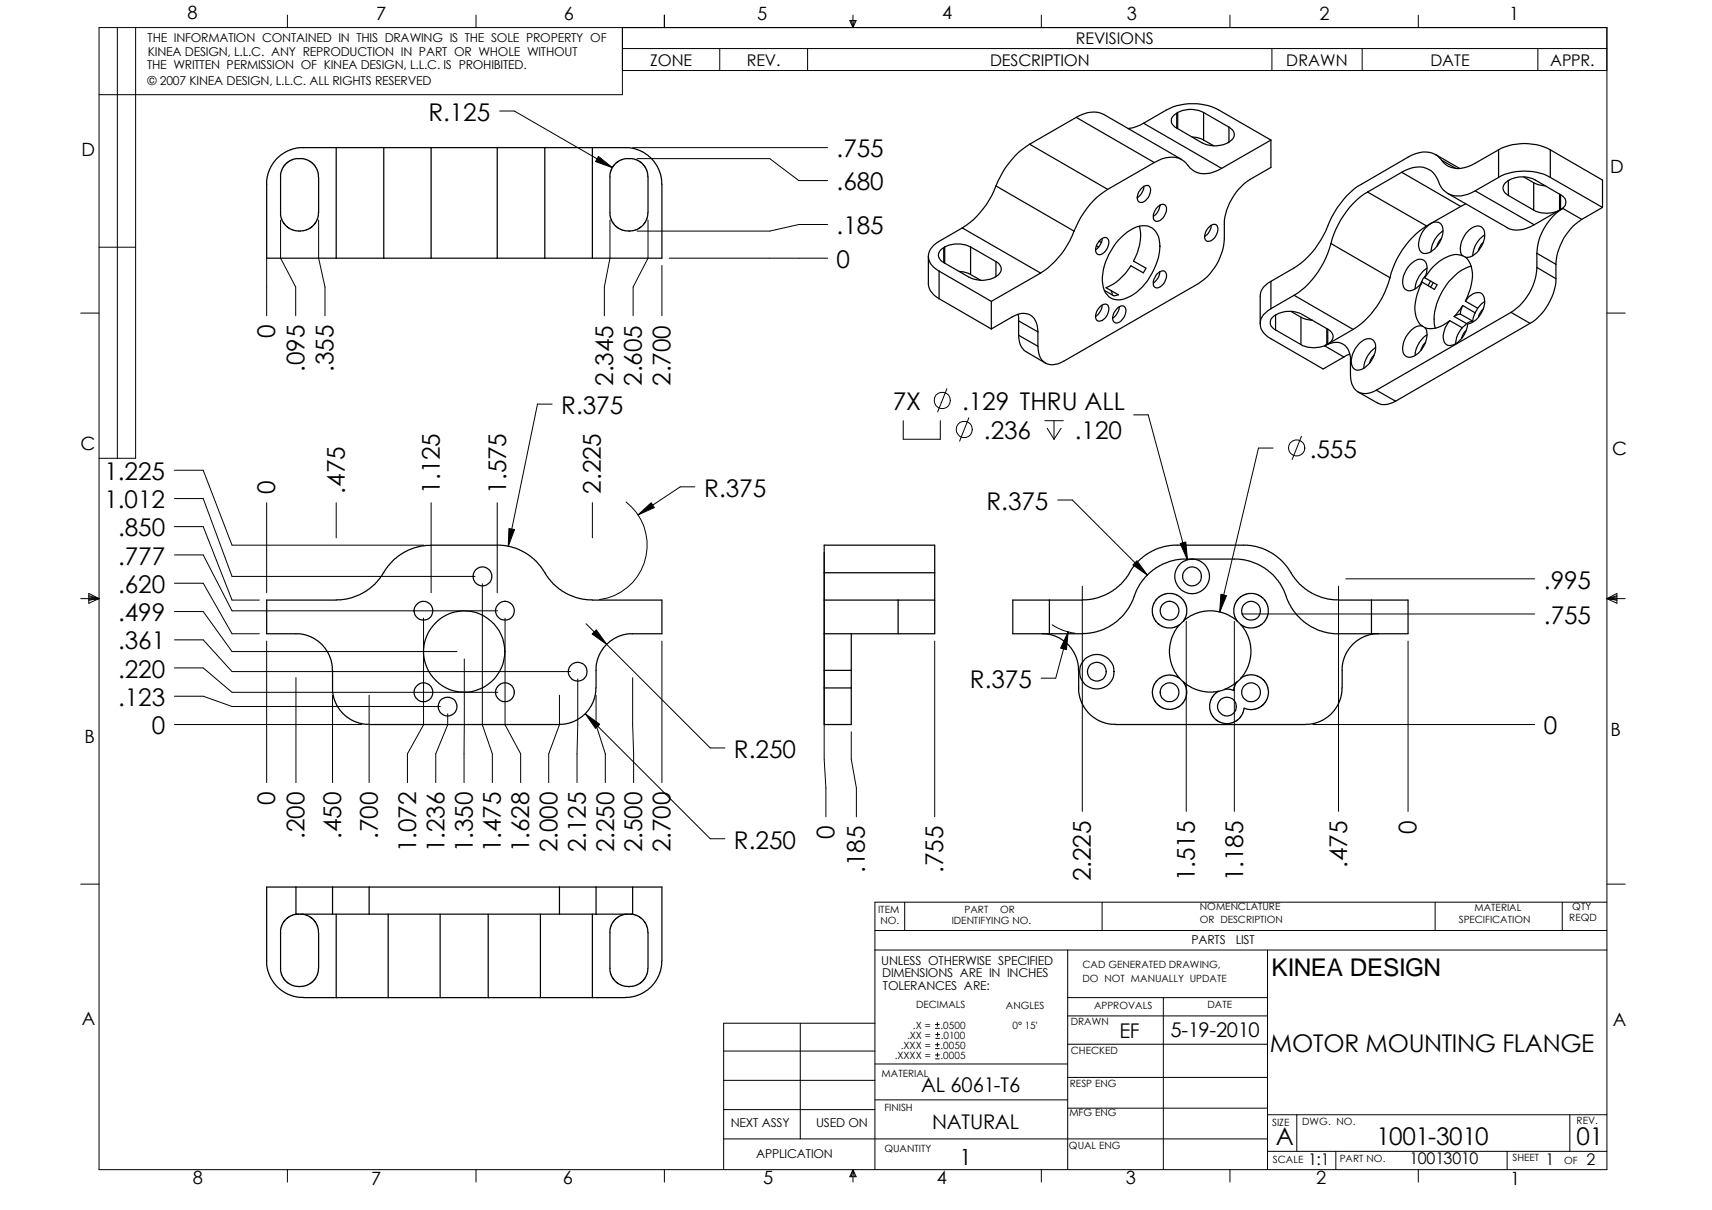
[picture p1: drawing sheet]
<svg xmlns="http://www.w3.org/2000/svg" width="297mm" height="210mm" viewBox="0 0 297 210" stroke-linecap="round" stroke-linejoin="round" font-family="sans-serif">
<g fill="none" stroke="#000" stroke-width=".17">
<path d="M17.2 4.8h261.6v198.1h-261.6zM20.4 4.8v74.7M23.5 4.8v74.7h-6.3M49.9 2.6v2.2M82.6 2.6v2.2M86.7 19.3h2.5l17.1 9.8M108 4.8v11.6h-90.8M108 12.2h170.8M108 8.4h170.8M115.3 2.6v2.2M124.9 8.4v3.8M140.1 8.4v3.8"/>
<path d="M147.4 3.6h1.1l-.5 1.2zM147.7 3.6l.3 1.2M148 2.6v2.2M148.2 3.6l-.2 1.2M180.7 2.6v2.2M213.4 2.6v2.2M220.7 8.4v3.8M236.3 8.4v3.8M246.1 2.6v2.2M266.8 8.4v3.8M48.7 38.2v6.6l2.6 5v5M55.3 38.2v6.6l1.1 5v5"/>
<path d="M103.8 27.1l2.5 2-3-1.1zM105.8 38.2v6.6l-.9 5v5M109.8 25.6h33.8M110.5 27.5h23.1l5 3.8h5M112.4 38.2v6.6l-2.5 5v5M143.6 38.9h-5l-5 1.2h-23.1M14 54.3h3.2M17.2 42.9h6.3M46.3 44.8v10M114.8 46.1v8.7M116.1 44.8h27.5M278.8 54.3h3.2"/>
<path d="M95.8 70.1h-2.5l-5.1 24.7M156.7 73v3.2h6.4v-3.2M164.3 67.4l-1.6 4.1M168.1 72.5l-1.6 4M181.3 73h3.2M181.7 74.3l1.2 1.9M182.9 73v3.2M184.1 74.3l-1.2 1.9M196.7 72h2.5l6.8 25.1M220.9 77.7h-2.5l-6.8 28.5M225.8 75.7l-1.6 4M30.3 96.3h5l5 9.7h46.1"/>
<path d="M30.3 91.4h5l5 12.7h4.7M30.3 86.5h5l5 13.5h42.1M30.3 81.6h5l5 13h33.2M46.3 87.2v15.6M58.3 87.2v6.1M74.8 87.2v15.6M86.3 87.2v15.6M88.3 91.7l1 .2-1.1 2.9zM102.8 87.2v6.1M108.6 87.1a9.5 9.5 0 0 1 3.3 10 9.5 9.5 0 0 1-7.9 6.9M110.7 89.3l2.3-2.1 .5 .9zM120.6 84.5h-2.6l-7.3 4.8"/>
<path d="M143 95.8v35.9l.3 5v5M183.5 86.7h2.6l13 13.1M196.6 98l.7-.7 1.8 2.5zM204.8 94.3l.9-.3 .3 3.1zM14 103.8h3.2M15.4 103.5l1.8 .3M15.4 103.3l1.8 .5M15.4 103l1.8 .8-1.8 .8zM17.2 103.8l-1.8 .3M30.3 115.9h5l5 4.2h46.1M30.3 111h5l5 5.5h58.7M30.3 106.1h5l5 6.9h39"/>
<path d="M30.3 101.2h5l5 8.7h4.7M46.3 111.2v24.6M51.3 117.6v18.2M73.5 107.2v18.5l-2.8 5.1v5M80.6 114.3l-.1 21.5M83.7 101.3v24.4l1.7 5.1v5M87.6 107.2v18.5l2.7 5.1v5M100.2 117.8l-.1 18M101.7 108.2l21.5 21.6h2.6M102.7 110l.8-.7 1.8 2.5zM109.8 117.6l.1 18.2M114.8 111.2v24.6"/>
<path d="M162.2 111.2v30.5M182.5 108.4a9.2 9.2 0 0 0 4 1.5M185.3 109.6l-.3 3.1-1-.3zM185.3 109.6l-2.1 8h-2.6M187.8 101.7v39.1M205.8 107.8v33M211.8 103.1l1 .2-1.2 2.9zM214.2 107.8v33M215.4 106.5h50.9M232.2 101.7v39.1M233.5 100.4h32.8M244.3 111.2v29.6"/>
<path d="M278.8 103.8h3.2M278.8 103.8l1.7-.8v1.6zM278.8 103.8l1.7 .3M280.5 103.3l-1.7 .5M280.5 103.5l-1.7 .3M30.3 125.7h32.5M30.3 120.8h5l5 1.8h36.1M57.7 120.6v15.2M64 120.6v15.2M77.7 123.8v1.9l-2.1 5.1v5M97.1 120.6v5.1l-1.9 5.1v5M101.6 123.8l2.5 1.8-.8 .8z"/>
<path d="M101.6 123.8l21.6 21.7h2.6M103.4 120.6v5.1l1.6 5.1v5M147.7 127v4.7l.9 5v5M227.8 125.7h38.5M14 153.4h3.2M157 156.5v4.9M191.2 156.5v4.9M249 156.5v4.9M271.1 156.5v4.9M278.8 153.4h3.2M278.8 156.5h-127v46.4M138.8 177.5v20.1"/>
<path d="M151.8 161.4h127M151.8 177.5h-26.2v25.4M151.8 164.8h127M162.3 178.4h.7M162.3 177.7h.7M162.3 179.5h.7M162.6 177.4v.7M162.7 179.1v.7M185.2 173.1h34.7M185.2 176.2h34.7M185.2 164.8v38.1M201.8 173.1v29.8"/>
<path d="M219.9 164.8v38.1M125.6 192.5h26.2M125.6 187.4h26.2M125.6 182.3h26.2M125.6 197.6h94.3M151.8 184.6h33.4M151.8 190.8h33.4M162.3 183.7h.7M162.3 183h.7M162.3 181.9h.7M162.3 181.2h.7M162.3 180.1h.7"/>
<path d="M162.6 180.9v.7M162.6 182.7v.6M185.2 181.1h34.7M185.2 186.9h34.7M185.2 192.2h34.7M219.9 193.4h58.9M219.9 199.7h58.9M225 193.4v6.3M231.8 199.7v3.2M261.5 199.7v3.2M272.4 193.4v6.3M49.9 202.9v2.2"/>
<path d="M82.6 202.9v2.2M115.3 202.9v2.2M148 202.9v2.2M148 202.9l.2 1.2M148 202.9l-.3 1.2M148 202.9l.5 1.2h-1.1zM180.7 202.9v2.2M213.4 202.9v2.2M246.1 202.9v2.2"/>
<circle cx="163.5" cy="69.5" r="1.41"/>
<circle cx="167.3" cy="74.5" r="1.41"/>
<circle cx="225" cy="77.7" r="1.4"/>
</g>
<g fill="none" stroke="#000" stroke-width=".21">
<path d="M204.2 19.6a1.34 1.34 0 0 0-1 1.3 1.34 1.34 0 0 0 1 1.3M204.2 19.6v2.6M204.3 19.5a4.8 4.8 0 0 1 4.5 0M204.3 19.5v2.8M204.3 19.5l-.1 .1M208.8 19.5l4.4 2.6M208.8 19.5v4.8M48.1 27.4l1.6-1.1 1.3-.5 .9-.2h57.3l.9 .2 1.3 .5 1.6 1.1 1.1 1.6 .5 1.3 .2 1.7v12.8h-68.5v-13.6l.1-.9 .5-1.3zM55.2 30.7v-.9l-.6-1.1-1-.8-1-.4h-1.3l-1 .4-.7 .5-.8 1.1-.1 .7 .1 7.6 .3 .8 .8 .8 1.1 .6 1.1 .1M55.3 30.7v6.2l-.2 1.1-.5 .9-.5 .5-1.1 .6h-.9M58.3 25.6v19.2M66.6 25.6v19.2"/>
<path d="M74.8 25.6v19.2M86.3 25.6v19.2M94.5 25.6v19.2M102.8 25.6v19.2M112.4 36.9l-.2 1.1-.7 1.2-1.1 .7-1.4 .2M112.4 36.9v-6.2l-.1-.9-.2-.6-.9-1-1.1-.6-1.6-.1-1 .4-1 .8-.4 .6-.3 .9v7.2l.4 1 .8 1 1.1 .6h.9M167 39.5l-4.1 2.4a2.75 2.75 0 0 0-1.5 3.8l.6 .7 .9 .6M167 39.5l13.5 7.9M172.8 32.3a14.9 14.9 0 0 1-5.8 7.2M172.8 32.3l13.5 7.8M178.6 25a14.9 14.9 0 0 0-5.8 7.3M178.6 25l13.6 7.9"/>
<path d="M186.7 20.4a5 5 0 0 1 4.8-.5l13.6 7.8M186.7 20.4l13.6 7.8M186.7 20.4l-8.1 4.6M192.2 32.9a14.4 14.4 0 0 0-5.9 7.2M197.7 39.2a8.6 8.6 0 0 1-1 6.1l2.1 1.2-.2 .4-.2 .4-2.2-1.2a9.1 9.1 0 0 1-4.3 3.8l2.2 1.2-.9 .2-1.6-.9M198 32.7l.5-.4a.75 .75 0 0 1 .9 0 .75 .75 0 0 1 .2 1 2.32 2.32 0 0 1-1.6 1.8 .79 .79 0 0 1-.6-1.1l.2-.7zM198.4 21.4a7 7 0 0 1-2.7 .9M198.4 21.4l4-2.4a9.8 9.8 0 0 1 9 0l9.1 5.3M198.4 21.4l13.6 7.8M198.5 32.3l-.1 .6-.4 .7-.7 .7M200.3 28.2a4.9 4.9 0 0 1 4.6-.6 4.3 4.3 0 0 1 1.6 1.5 4 4 0 0 0 4.8 .4l.7-.3M200.3 28.2l-8.1 4.7"/>
<path d="M201 35.8a.78 .78 0 0 1 .8-.4 .78 .78 0 0 1 .6 .6 2.08 2.08 0 0 1-1.9 2.4l-.1-.1a1.72 1.72 0 0 1 .3-2.3zM201.2 35.6l-.2 .9-.4 .7-.5 .3M204.2 22.2l4.3 2.6a4.8 4.8 0 0 0 4.7-.2M206.8 23.7l1.2 .3 .8 .3M208.8 24.3l1.8 1M209.7 39.5l.2-.3a.79 .79 0 0 1 1.1-.2 .79 .79 0 0 1 .3 1 1.97 1.97 0 0 1-1.8 1.9 1.05 1.05 0 0 1-.4-1.5zM210.1 39.1v.6l-.4 .6-.7 .8M213.2 22.1a1.36 1.36 0 0 1 1 1.2 1.36 1.36 0 0 1-1 1.3M213.2 22.1v2.5M220.5 24.3v4.7l-3.6 2.1a10.1 10.1 0 0 0-4.5 7.8 12.3 12.3 0 0 1-.4 5 10.2 10.2 0 0 1-4.1 5.3l-23.3 13.5a2.82 2.82 0 0 1-3.8-.3 3.9 3.9 0 0 1-.7-2.3M220.5 24.3l-8.5 4.9M237.3 33.3a14.9 14.9 0 0 0-6.4 8.9"/>
<path d="M237.3 33.3l10.2 5.9M243.2 29.9a4.7 4.7 0 0 1 5.1-.3 5 5 0 0 1 1.5 2.4 3.7 3.7 0 0 0 4.9 1.7l1.2-.6M243.2 29.9l-5.9 3.4M243.2 29.9l10.2 5.9M247.2 39.7l.4-.4a1.59 1.59 0 0 1 2.6-.2 4.1 4.1 0 0 1-2.6 4.8 1.16 1.16 0 0 1-1.5-1.2l.2-1.3 .4-.9zM247.5 39.2a15.2 15.2 0 0 0-6.3 9M248.2 38.8l-.7 .4M249 26.8l4.2 2.4M250.1 27.8a3.7 3.7 0 0 0-4.5-1.1l-1.3 .6-8.1 4.7a14.4 14.4 0 0 0-5.8 7.2 14.9 14.9 0 0 1-5.9 7.3l-4 2.3M250.1 27.8l2.5 1.4M251.2 33.6l10.2 5.9a4.2 4.2 0 0 0 4.2-.2l.6-.3M253.4 35.8l-5.2 3"/>
<path d="M254.3 35.3l-.9 .5M255.9 33.1l10.3 5.9M260 30.8a9.7 9.7 0 0 1 9 0M260 26a9.7 9.7 0 0 1 9 0M260 26l-4.1 2.3a4.6 4.6 0 0 1-5 .3l-.8-.8M260 30.8l-4.1 2.3M260 26v4.8M261.7 31.3a4.8 4.8 0 0 1 4.7-.1l4.4 2.6M261.7 31.3a1.36 1.36 0 0 0-.9 1.3 1.36 1.36 0 0 0 .9 1.3M261.7 31.3v2.6M261.7 33.9l4.4 2.5M264.4 30.7l1.7 1"/>
<path d="M266.1 36.4a4.8 4.8 0 0 0 4.5 0M266.1 31.7l.8 .3 1.2 .2M266.1 31.7v4.7M269 30.8l9 5.2M269 26v4.8M269 26l9 5.2v4.8M270.6 33.7v2.7M270.6 36.4l-4.4 2.6M270.8 33.8a1.36 1.36 0 0 1 .9 1.3 1.36 1.36 0 0 1-.9 1.3M270.8 33.8v2.6M270.8 36.4h-.2M271.1 36.2a9.9 9.9 0 0 0-4.4 7.7"/>
<path d="M271.1 36.2l3.3 1.9M271.1 36.2l-.3 .2M274.4 38.1a9.9 9.9 0 0 0-4.4 7.7M278 36l-3.6 2.1M161.1 44.4v4.8a3 3 0 0 0 1.8 2.6M162.9 47l9.1 5.3M162.9 51.8l9.1 5.3M162.9 47v4.8M163.7 43a1.36 1.36 0 0 0-.9 1.3 1.36 1.36 0 0 0 .9 1.3M163.7 45.6l4.4 2.5a4.7 4.7 0 0 0 4.7-.1M163.7 43v2.6M163.9 42.8a5 5 0 0 1 4.5 0"/>
<path d="M163.9 42.8v2.8M163.9 42.8l-.2 .2M166.4 47.1l1.2 .2 .8 .3M168.4 42.8l4.4 2.6M168.4 42.8v4.8M168.4 47.6l1.7 1M172 57.1l3.6-2.1a2.82 2.82 0 0 1 3.8 .2 3.9 3.9 0 0 1 .7 2.4M172 52.3v4.8M172.8 45.4a1.36 1.36 0 0 1 .9 1.3 1.36 1.36 0 0 1-.9 1.3M172.8 45.4v2.6M176.7 54.5v1.2M176.7 58.2l.1 .5a2.79 2.79 0 0 0 1.3 2.3l3.3 2"/>
<path d="M176.7 55.7l3.4 1.9M176.7 58.2l3.4 1.9M176.7 55.7v2.5M180.1 57.6v2.5M180.5 47.4l-8.5 4.9M186.3 40.1a14.5 14.5 0 0 1-5.8 7.3M190.1 54.8v.1M190.2 42.6l.4 .3M190.7 41.8l.4 .3M191 53.1a.79 .79 0 0 1 1.1-.3 .79 .79 0 0 1 .3 1.1 1.97 1.97 0 0 1-1.9 1.8 1.05 1.05 0 0 1-.3-1.4l.3-.7zM191 41.5a.79 .79 0 0 1 1.1-.2 .79 .79 0 0 1 .3 1 2.16 2.16 0 0 1-1.6 1.9 .93 .93 0 0 1-.6-1.5zM191.2 41.4l-.1 .6-.3 .6-.7 .7"/>
<path d="M191.2 52.9l-.1 .7-.3 .6-.7 .7M192.7 50.4l.3 .8M194 53.4a.79 .79 0 0 1 1-.3 .79 .79 0 0 1 .3 1.1 2.32 2.32 0 0 1-1.6 1.8 .93 .93 0 0 1-.5-1.4zM194.1 41.7a7.2 7.2 0 0 1 4.1-2.5 2.82 2.82 0 0 1 3 2.9 10.9 10.9 0 0 1-5.1 9.3 3 3 0 0 1-4-.3 5.2 5.2 0 0 1-.7-4.3 11.8 11.8 0 0 1 2.7-5.1zM194.2 53.2l-.1 .6-.3 .7-.8 .7M200.7 47.5a1.11 1.11 0 0 1 1.4-.4 1.72 1.72 0 0 1-.3 2.3l-.3 .2a.78 .78 0 0 1-.8 .4 .78 .78 0 0 1-.6-.6 2.3 2.3 0 0 1 .6-1.9zM201.2 47.1l-.2 1-.9 1M220.5 53.6l-.5 .3a2.61 2.61 0 0 0 0 4.6l9.6 5.5 3.6-2.1M220.5 48.8l-.5 .3a2.79 2.79 0 0 0-1.4 2.3v4.8M220.5 48.8v4.8M221.3 54.7a4.7 4.7 0 0 1 4.7-.1l4.4 2.5M221.3 54.7a1.36 1.36 0 0 0-.9 1.2 1.36 1.36 0 0 0 .9 1.3"/>
<path d="M221.3 54.7v2.5M221.3 57.2l4.4 2.6M224 54l1.7 1M224.5 51.2l-4 2.4M224.5 51.2l10.3 5.9M225.7 59.8a4.8 4.8 0 0 0 4.5 0M225.7 55l.8 .4 1.2 .1M225.7 55v4.8M229.8 60a2.89 2.89 0 0 1 3.8 .2l.3 .4a3.8 3.8 0 0 1 .4 2 10.2 10.2 0 0 0 .3 4 2.51 2.51 0 0 0 3.7 1.3l.5-.2M229.8 60l3.4 1.9M230.2 57v2.8M230.2 59.8l-.4 .2"/>
<path d="M230.4 57.1a1.36 1.36 0 0 1 .9 1.3 1.36 1.36 0 0 1-.9 1.3M230.4 57.1v2.6M230.4 59.7l-.2 .1M230.9 42.2a15.2 15.2 0 0 1-6.4 9M230.9 42.2l10.3 6M234.8 57.1l-4.4 2.6M236 59.4a1.5 1.5 0 0 1 2.6 .1 4.2 4.2 0 0 1-2.6 4.6 1.23 1.23 0 0 1-1.6-1.4 5.1 5.1 0 0 1 1.6-3.3zM241.2 48.2a15.2 15.2 0 0 1-6.4 8.9M246.8 56.6a2.68 2.68 0 0 0-2.6 1.5 3.5 3.5 0 0 0-.5 3.5 1.58 1.58 0 0 0 2.3-.3 4.1 4.1 0 0 0 1.4-4.2l-.2-.3M246.8 48.9a8 8 0 0 0-.9 6.5l.5 .9 .4 .3M246.8 56.6l.4 .2M247.2 48.2a2.66 2.66 0 0 0 0-2.9 1.54 1.54 0 0 0-2.2 .3 4.2 4.2 0 0 0-1.5 4.2 1.36 1.36 0 0 0 2.3 .2l1-1.1"/>
<path d="M247.2 48.2l2.1 1.2v.1l-.4 .7-2.1-1.3M247.4 59.4l-.5 .5-.4 .9M247.4 47.8l-.5 .5-.4 .9M247.6 58.1a4.6 4.6 0 0 0-2.1 3.6M247.6 46.5a4.5 4.5 0 0 0-2.1 3.6M248.2 48.8l-.4 .8M248.7 49l-.5 .8M250.1 41.4l-.4 .5-.4 .9M250.4 40a4.8 4.8 0 0 0-2.1 3.7M251.5 55.6a4.4 4.4 0 0 1-4.3 1.2M251.5 55.6l2.2 1.3M252.3 54.9l2.2 1.2"/>
<path d="M253.4 54.5l-1.1 .4M253.4 54.5l2.1 1.2M253.7 56.9l-.8 1.2-.3 1.5M253.8 44.4a2.86 2.86 0 0 1 .2-3.4 3.1 3.1 0 0 1 2.6-1.8 1.4 1.4 0 0 1 1 1.8 4.4 4.4 0 0 1-2.8 3.6h-.5M253.8 44.4a4.3 4.3 0 0 0-4.1 1 9.8 9.8 0 0 0-2.5 2.8M253.8 53l-1.5 1.9M253.8 53l-.4 1.5M253.8 44.4l.5 .2M253.8 53l2.1 1.3M254.3 52.2a2.5 2.5 0 0 1 2.6-1.4 2.17 2.17 0 0 1 .5 2.7 4 4 0 0 1-2.8 2.7 4 4 0 0 1-3.1 3.7 1.5 1.5 0 0 1-1-2.1 3.9 3.9 0 0 1 1-2.2M254.3 44.6a4.6 4.6 0 0 1 1 4.8l-1 2.8M254.3 52.2l2.1 1.3"/>
<path d="M254.4 57.4l-.4 .4-.4 .9M254.5 56.1l-.8 .8M255.3 46.2a9.2 9.2 0 0 0-5.5 5.2 7.9 7.9 0 0 0-.8 5.5M255.5 55.7l-1 .4M255.9 54.3l-.4 1.4M256.4 53.5l-.5 .8M257.3 53.6l-.4 .5-.4 .9M257.3 42.1l-.4 .4-.4 1M257.6 52.3l-1.2 1.2M257.6 40.8a4.6 4.6 0 0 0-2.1 3.6M262.2 54.2l-23.4 13.5M262.2 54.2l3.3 1.9"/>
<path d="M265.5 56.1l-23.4 13.5M266.7 46.4a9.9 9.9 0 0 1-4.5 7.8M266.7 43.9v2.5M266.7 46.4l3.3 1.9M266.7 43.9l3.3 1.9M270 48.3a9.9 9.9 0 0 1-4.5 7.8M270 45.8v2.5M234.2 61.5l-1 .4M235.6 68l3.4 1.9a3.1 3.1 0 0 0 3.1-.3M238.4 61.6l-.4 .5-.4 .9M238.7 60.3a4.8 4.8 0 0 0-2.1 3.6M238.8 67.7l3.3 1.9"/>
<path d="M66.5 99.3l-1.1 1.6-1.3 1.3-1.7 1-2.1 .7-2 .2h-12v5.8h5.7l1 .2 1.3 .5 1.5 1.2 1.2 1.5 .5 1.3 .2 1.7M74.8 94.6l-2.4 .3-2.4 1-1.5 1-.5 .5-.7 .9-.7 1.1M74.8 94.6h12.2l1.4 .2 1.8 .6 1.9 1.1 .9 .9 1.5 2M94.5 99.3l1.1 1.6 1.4 1.3 1.7 1 2.1 .7 2 .2h12v5.8l-6 .1-1.6 .4-1.4 .9-.6 .5-.9 1.2-.7 1.6-.2 1v3.7M143 99.4h19.2M224 99.3l1.1 1.6 1.3 1.3 1.7 1 2.1 .7 2 .2h12.1v5.8h-12.9l-1.8-.3-2.1-.8-1.7-1.3-.8-.8-1-1.3-.8-1.9M224 99.4l-1.5-2-1-.9-1.9-1.1-1.8-.6-1.4-.2h-13.4l-2 .5-2.1 1.1-1.5 1.2-.7 .9-1 1.6-1.3 1.5-1.5 1.2-2.4 1.1-1.2 .3-1.5 .1h-12.1v5.8h12.1M57.7 116.3l.1 4.3 .6 1.7 .6 .9 1.1 1.1 1 .7 1.3 .5 1.6 .1M103.4 119.3l-.1 1-.3 1.2-.3 .8-.6 .9-1.1 1.1-1 .7-2 .6-34 .1M143 109.9h19.2v-15.3h-19.2v31.1h4.7v-15.8M143 104.1h19.2M143 116.3h4.7"/>
<path d="M143 119.3h4.7M155.8 104.1v5.8M180.8 109.9l1.2 .1 1.3 .4 1.4 .9 .6 .5 .5 .6 .8 1.3 .4 1.3 .1 1.3M182.1 104.1v5.8M187.2 116.3v4.3l.6 1.7 .7 .9 1.1 1.1 .9 .7 1.4 .5 1.6 .1M196.8 103.4l1.1-2.2 1.1-1.4 1-.9 1.2-.8 1.5-.6 2.3-.5h10l1.9 .4 2.3 1 1.6 1.3 1.3 1.5 1.1 2.2M196.8 103.5l-1.1 2.2-.8 1-1.6 1.5-1.1 .6-1.4 .6-1.6 .4-1.4 .1M204.7 117.7l-.9-.5-1.1-.1-.9 .2-1.1 .8-.6 1-.2 1.2 .2 .9 .7 1 .9 .6 1 .3 1.3-.2 1-.7 .7-.9 .2-1-.1-1-.5-1M204.7 108.4l-.9 1.1-.5 1.1-.4 2v1.2l.4 1.6 .6 1.2 .8 1.1M204.7 117.7l.7 .6M205.4 118.3l.9 .7 1.6 .8 1.6 .3 2-.2M205.4 107.7l1-.8 .8-.4 1.2-.4 1.1-.1h1.4l1.7 .4 1.3 .7 .7 .6-.4-.9-.1-1.3 .2-.9 .9-1.1 1-.5h1.3l.9 .2 .7 .5 .6 .9 .3 .9v1.3l-.7 1.2-.9 .6-.9 .3-1.3-.1-.9-.4"/>
<path d="M205.4 107.7l.5-1.1v-1.1l-.3-.9-.6-.9-1.3-.7h-1.2l-1 .3-.8 .6-.5 .7-.3 .9 .1 1.3 .5 1 1.1 .9 .9 .2 1.2-.1 1-.4M205.4 107.7l-.7 .7M212.6 119.6l-1.1 .3M214.6 118.3l-.4 .7-.2 .8M214.6 118.3l-.9 .7-1.1 .5 .9 .1 .6 .2M214.6 107.7l.7 .7M215.3 108.4l.8 1 .5 1.2 .4 1.5v1.4l-.3 1.6-.3 .8-.6 1.1-.5 .6 .6-.3 1-.2h.9l1 .5 .6 .6 .6 1.1 .1 1-.2 .8-.6 1-.9 .7-1.1 .3h-.8l-.6-.2-.5 1.2-.6 .8-1.3 .6h-1l-.8-.2-.7-.4-.7-.8-.4-.9v-1.1l.2-.7 .4-.8 1-.7M215.3 117.7l-.7 .6M232.8 119.3v1l-.3 1.2-.3 .8-.7 .9-1.1 1.1-1 .7-1.9 .6-34 .1M238 104.1v5.8M239.2 109.9l-1.6 .2-1.3 .5-1 .7-1.1 1.1-.7 .9-.5 1.7-.1 4.3M51.3 153.9v4.7h58.5v-4.7"/>
<path d="M51.9 158.6l-.9 .1-1.1 .5-.6 .6-.5 1.1-.1 7.5 .3 1.1 .9 1 1.1 .5 1.1 .2M52.1 158.6l1.1 .1 1.2 .8 .7 1.1 .1 1.2M57.7 153.9v4.7M58.3 158.6v14.5M64 153.9v4.7M67.3 158.6v14.5M76.4 158.6v14.5M84.7 158.6v14.5M93.8 158.6v14.5M97.1 153.9v4.7M102.8 158.6v14.5M103.4 153.9v4.7"/>
<path d="M109 158.6l-.9 .1-1.1 .5-.8 1-.4 1 .1 7.6 .4 .9 .7 .8 1.1 .5 .9 .1M109.3 158.6l.8 .1 1.1 .5 .6 .6 .4 .8 .2 1.2v6.2M55.3 161.8v6.2l-.2 1.1-.5 .8-.5 .6-1.1 .5-.9 .1M112.4 168l-.2 1.1-.7 1.1-1.1 .7-1.4 .3M114.8 166.7l-.1 1.2-.4 1.3-.8 1.4-.5 .6-1.6 1.1-1.3 .5-.9 .2-56.6 .1M114.8 166.7v-12.8h-68.5v13.5l.1 .9 .8 1.7 .9 1.2 .6 .5 1 .6 1.3 .5 1.6 .2"/>
<circle cx="83.7" cy="100" r="1.63"/>
<circle cx="206.8" cy="100" r="1.63"/>
<circle cx="206.8" cy="100" r="3"/>
<circle cx="73.5" cy="106" r="1.64"/>
<circle cx="80.5" cy="113" r="7"/>
<circle cx="87.6" cy="105.9" r="1.63"/>
<circle cx="100.2" cy="116.5" r="1.64"/>
<circle cx="190.3" cy="116.5" r="2.99"/>
<circle cx="190.3" cy="116.5" r="1.64"/>
<circle cx="202.9" cy="106" r="1.64"/>
<circle cx="217.1" cy="105.9" r="1.63"/>
<circle cx="73.5" cy="120.1" r="1.63"/>
<circle cx="77.7" cy="122.6" r="1.62"/>
<circle cx="87.6" cy="120.1" r="1.63"/>
<circle cx="202.9" cy="120.1" r="1.64"/>
<circle cx="212.9" cy="122.6" r="1.61"/>
<circle cx="217.1" cy="120.1" r="1.63"/>
</g>
<path d="M103.8 27.1l2.5 2-3-1.1zM88.3 91.7l1 .2-1.1 2.9zM110.7 89.3l2.3-2.1 .5 .9zM196.6 98l.7-.7 1.8 2.5zM204.8 94.3l.9-.3 .3 3.1zM102.7 110l.8-.7 1.8 2.5zM185.3 109.6l-.3 3.1-1-.3zM211.8 103.1l1 .2-1.2 2.9zM101.6 123.8l2.5 1.8-.8 .8z" fill="#000"/>
<g font-size="4.2">
<text x="74.3" y="21">R.125</text>
<text x="145.2" y="27.3">.755</text>
<text x="145.2" y="33">.680</text>
<text x="145.2" y="40.6">.185</text>
<text x="145.2" y="46.4">0</text>
<text x="47.7" y="58.7" transform="rotate(-90 47.7 58.7)">0</text>
<text x="52.8" y="64.6" transform="rotate(-90 52.8 64.6)">.095</text>
<text x="57.9" y="64.6" transform="rotate(-90 57.9 64.6)">.355</text>
<text x="97.4" y="71.8">R.375</text>
<text x="106.4" y="66.9" transform="rotate(-90 106.4 66.9)">2.345</text>
<text x="111.4" y="66.9" transform="rotate(-90 111.4 66.9)">2.605</text>
<text x="116.3" y="66.9" transform="rotate(-90 116.3 66.9)">2.700</text>
<text x="154.9" y="71.1">7X</text>
<text x="166.9" y="71.1">.129 THRU ALL</text>
<text x="170.7" y="76.2">.236</text>
<text x="186.5" y="76.2">.120</text>
<text x="18.1" y="83.2">1.225</text>
<text x="227.2" y="79.4">.555</text>
<text x="18.1" y="88.1">1.012</text>
<text x="47.7" y="85.6" transform="rotate(-90 47.7 85.6)">0</text>
<text x="59.8" y="85.6" transform="rotate(-90 59.8 85.6)">.475</text>
<text x="76.3" y="85.6" transform="rotate(-90 76.3 85.6)">1.125</text>
<text x="87.8" y="85.6" transform="rotate(-90 87.8 85.6)">1.575</text>
<text x="104.3" y="85.6" transform="rotate(-90 104.3 85.6)">2.225</text>
<text x="122.2" y="86.1">R.375</text>
<text x="171.2" y="88.4">R.375</text>
<text x="20.5" y="93">.850</text>
<text x="20.5" y="98">.777</text>
<text x="20.5" y="107.7">.499</text>
<text x="20.5" y="102.8">.620</text>
<text x="267.9" y="102.1">.995</text>
<text x="20.5" y="112.6">.361</text>
<text x="267.9" y="108.2">.755</text>
<text x="20.5" y="117.6">.220</text>
<text x="168.3" y="119.3">R.375</text>
<text x="20.5" y="122.5">.123</text>
<text x="26.3" y="127.4">0</text>
<text x="127.3" y="131.4">R.250</text>
<text x="267.9" y="127.4">0</text>
<text x="47.7" y="139.7" transform="rotate(-90 47.7 139.7)">0</text>
<text x="52.8" y="145.5" transform="rotate(-90 52.8 145.5)">.200</text>
<text x="59.2" y="145.5" transform="rotate(-90 59.2 145.5)">.450</text>
<text x="65.5" y="145.5" transform="rotate(-90 65.5 145.5)">.700</text>
<text x="72.2" y="147.9" transform="rotate(-90 72.2 147.9)">1.072</text>
<text x="77.1" y="147.9" transform="rotate(-90 77.1 147.9)">1.236</text>
<text x="82" y="147.9" transform="rotate(-90 82 147.9)">1.350</text>
<text x="86.9" y="147.9" transform="rotate(-90 86.9 147.9)">1.475</text>
<text x="91.8" y="147.9" transform="rotate(-90 91.8 147.9)">1.628</text>
<text x="96.7" y="147.9" transform="rotate(-90 96.7 147.9)">2.000</text>
<text x="101.6" y="147.9" transform="rotate(-90 101.6 147.9)">2.125</text>
<text x="106.5" y="147.9" transform="rotate(-90 106.5 147.9)">2.250</text>
<text x="111.4" y="147.9" transform="rotate(-90 111.4 147.9)">2.500</text>
<text x="116.3" y="147.9" transform="rotate(-90 116.3 147.9)">2.700</text>
<text x="127.3" y="147.2">R.250</text>
<text x="144.8" y="145.6" transform="rotate(-90 144.8 145.6)">0</text>
<text x="245.8" y="144.7" transform="rotate(-90 245.8 144.7)">0</text>
<text x="150.1" y="151.5" transform="rotate(-90 150.1 151.5)">.185</text>
<text x="163.7" y="151.5" transform="rotate(-90 163.7 151.5)">.755</text>
<text x="189.3" y="152.9" transform="rotate(-90 189.3 152.9)">2.225</text>
<text x="207.3" y="152.9" transform="rotate(-90 207.3 152.9)">1.515</text>
<text x="215.7" y="152.9" transform="rotate(-90 215.7 152.9)">1.185</text>
<text x="233.7" y="150.5" transform="rotate(-90 233.7 150.5)">.475</text>
<text x="220.6" y="169.3">KINEA DESIGN</text>
<text x="220.3" y="182.5">MOTOR MOUNTING FLANGE</text>
<text x="221.4" y="198.7">A</text>
<text x="238.8" y="198.6">1001-3010</text>
<text x="273.5" y="198.7">01</text>
</g>
<text font-size="3.9" x="166.5" y="202.1">1</text>
<g font-size="3.5">
<text x="203.1" y="179.8">5-19-2010</text>
<text x="194.2" y="180.1">EF</text>
<text x="159.8" y="189.5">AL 6061-T6</text>
<text x="161.7" y="195.8">NATURAL</text>
</g>
<g font-size="3.2">
<text x="32.5" y="3.3">8</text>
<text x="65.3" y="3.4">7</text>
<text x="97.8" y="3.4">6</text>
<text x="131.4" y="3.4">5</text>
<text x="163.4" y="3.3">4</text>
<text x="195.5" y="3.4">3</text>
<text x="228.9" y="3.6">2</text>
<text x="261.8" y="3.6">1</text>
<text x="14.1" y="27.1">D</text>
<text x="279.4" y="29.9">D</text>
<text x="14" y="78">C</text>
<text x="279.7" y="78.9">C</text>
<text x="14.6" y="128.9">B</text>
<text x="279.4" y="127.7">B</text>
<text x="14.2" y="177.8">A</text>
<text x="279.8" y="178">A</text>
<text x="33.5" y="205.4">8</text>
<text x="64.4" y="205.5">7</text>
<text x="97.7" y="205.4">6</text>
<text x="132.4" y="205.4">5</text>
<text x="162.6" y="205.4">4</text>
<text x="195.4" y="205.3">3</text>
<text x="228.4" y="205.4">2</text>
<text x="262" y="205.5">1</text>
</g>
<g font-size="2.8">
<text x="112.8" y="11.4">ZONE</text>
<text x="129.6" y="11.4">REV.</text>
<text x="171.8" y="11.4">DESCRIPTION</text>
<text x="186.7" y="7.7">REVISIONS</text>
<text x="223.2" y="11.4">DRAWN</text>
<text x="248.2" y="11.4">DATE</text>
<text x="268.9" y="11.4">APPR.</text>
<text x="227" y="202.1">1:1</text>
<text x="244.6" y="201.9">10013010</text>
<text x="268.2" y="202.1">1</text>
<text x="275.2" y="202.1">2</text>
</g>
<g font-size="2.1">
<text x="25.5" y="11.9">THE WRITTEN PERMISSION OF KINEA DESIGN, L.L.C. IS PROHIBITED.</text>
<text x="25.6" y="7.2">THE INFORMATION CONTAINED IN THIS DRAWING IS THE SOLE PROPERTY OF</text>
<text x="25.7" y="9.7">KINEA DESIGN, L.L.C. ANY REPRODUCTION IN PART OR WHOLE WITHOUT</text>
<text x="25.6" y="14.8">© 2007 KINEA DESIGN, L.L.C. ALL RIGHTS RESERVED</text>
<text x="152.9" y="167.3">UNLESS OTHERWISE SPECIFIED</text>
<text x="206.7" y="163.8">PARTS</text>
<text x="214.4" y="163.8">LIST</text>
<text x="153.1" y="169.5">DIMENSIONS ARE IN INCHES</text>
<text x="153.2" y="171.7">TOLERANCES ARE:</text>
<text x="126.8" y="195.5">NEXT ASSY</text>
<text x="141.6" y="195.5">USED ON</text>
<text x="131.2" y="200.8">APPLICATION</text>
</g>
<g font-size="1.7">
<text x="152.4" y="158.4">ITEM</text>
<text x="152.8" y="160.4">NO.</text>
<text x="165.1" y="160.3">IDENTIFYING NO.</text>
<text x="167.3" y="158.3">PART</text>
<text x="173.5" y="158.3">OR</text>
<text x="208.1" y="160.1">OR DESCRIPTION</text>
<text x="208.2" y="157.9">NOMENCLATURE</text>
<text x="253.1" y="160.1">SPECIFICATION</text>
<text x="255.8" y="158">MATERIAL</text>
<text x="272.3" y="159.9">REQD</text>
<text x="272.8" y="157.9">QTY</text>
<text x="187.8" y="167.9">CAD GENERATED DRAWING,</text>
<text x="187.8" y="170.4">DO NOT MANUALLY UPDATE</text>
<text x="158.4" y="178.4">.X =</text>
<text x="159" y="174.9">DECIMALS</text>
<text x="163.2" y="178.4">.0500</text>
<text x="174.5" y="175">ANGLES</text>
<text x="175.7" y="178.5">0° 15'</text>
<text x="185.8" y="177.8">DRAWN</text>
<text x="189.8" y="175.1">APPROVALS</text>
<text x="209.5" y="174.9">DATE</text>
<text x="155.2" y="183.7">.XXXX =</text>
<text x="156.3" y="181.9">.XXX =</text>
<text x="157.4" y="180.2">.XX =</text>
<text x="163.2" y="183.7">.0005</text>
<text x="163.2" y="181.9">.0050</text>
<text x="163.2" y="180.2">.0100</text>
<text x="185.8" y="182.9">CHECKED</text>
<text x="152.9" y="186.8">MATERIAL</text>
<text x="185.6" y="188.6">RESP ENG</text>
<text x="153.5" y="192.7">FINISH</text>
<text x="185.5" y="193.7">MFG ENG</text>
<text x="220.7" y="195.3">SIZE</text>
<text x="225.9" y="195.1">DWG. NO.</text>
<text x="273.6" y="194.9">REV.</text>
<text x="153.5" y="199.8">QUANTITY</text>
<text x="185.5" y="199.3">QUAL ENG</text>
<text x="220.8" y="201.7">SCALE</text>
<text x="232.4" y="201.5">PART NO.</text>
<text x="262.4" y="201.5">SHEET</text>
<text x="271.4" y="201.9">OF</text>
</g>
</svg>
